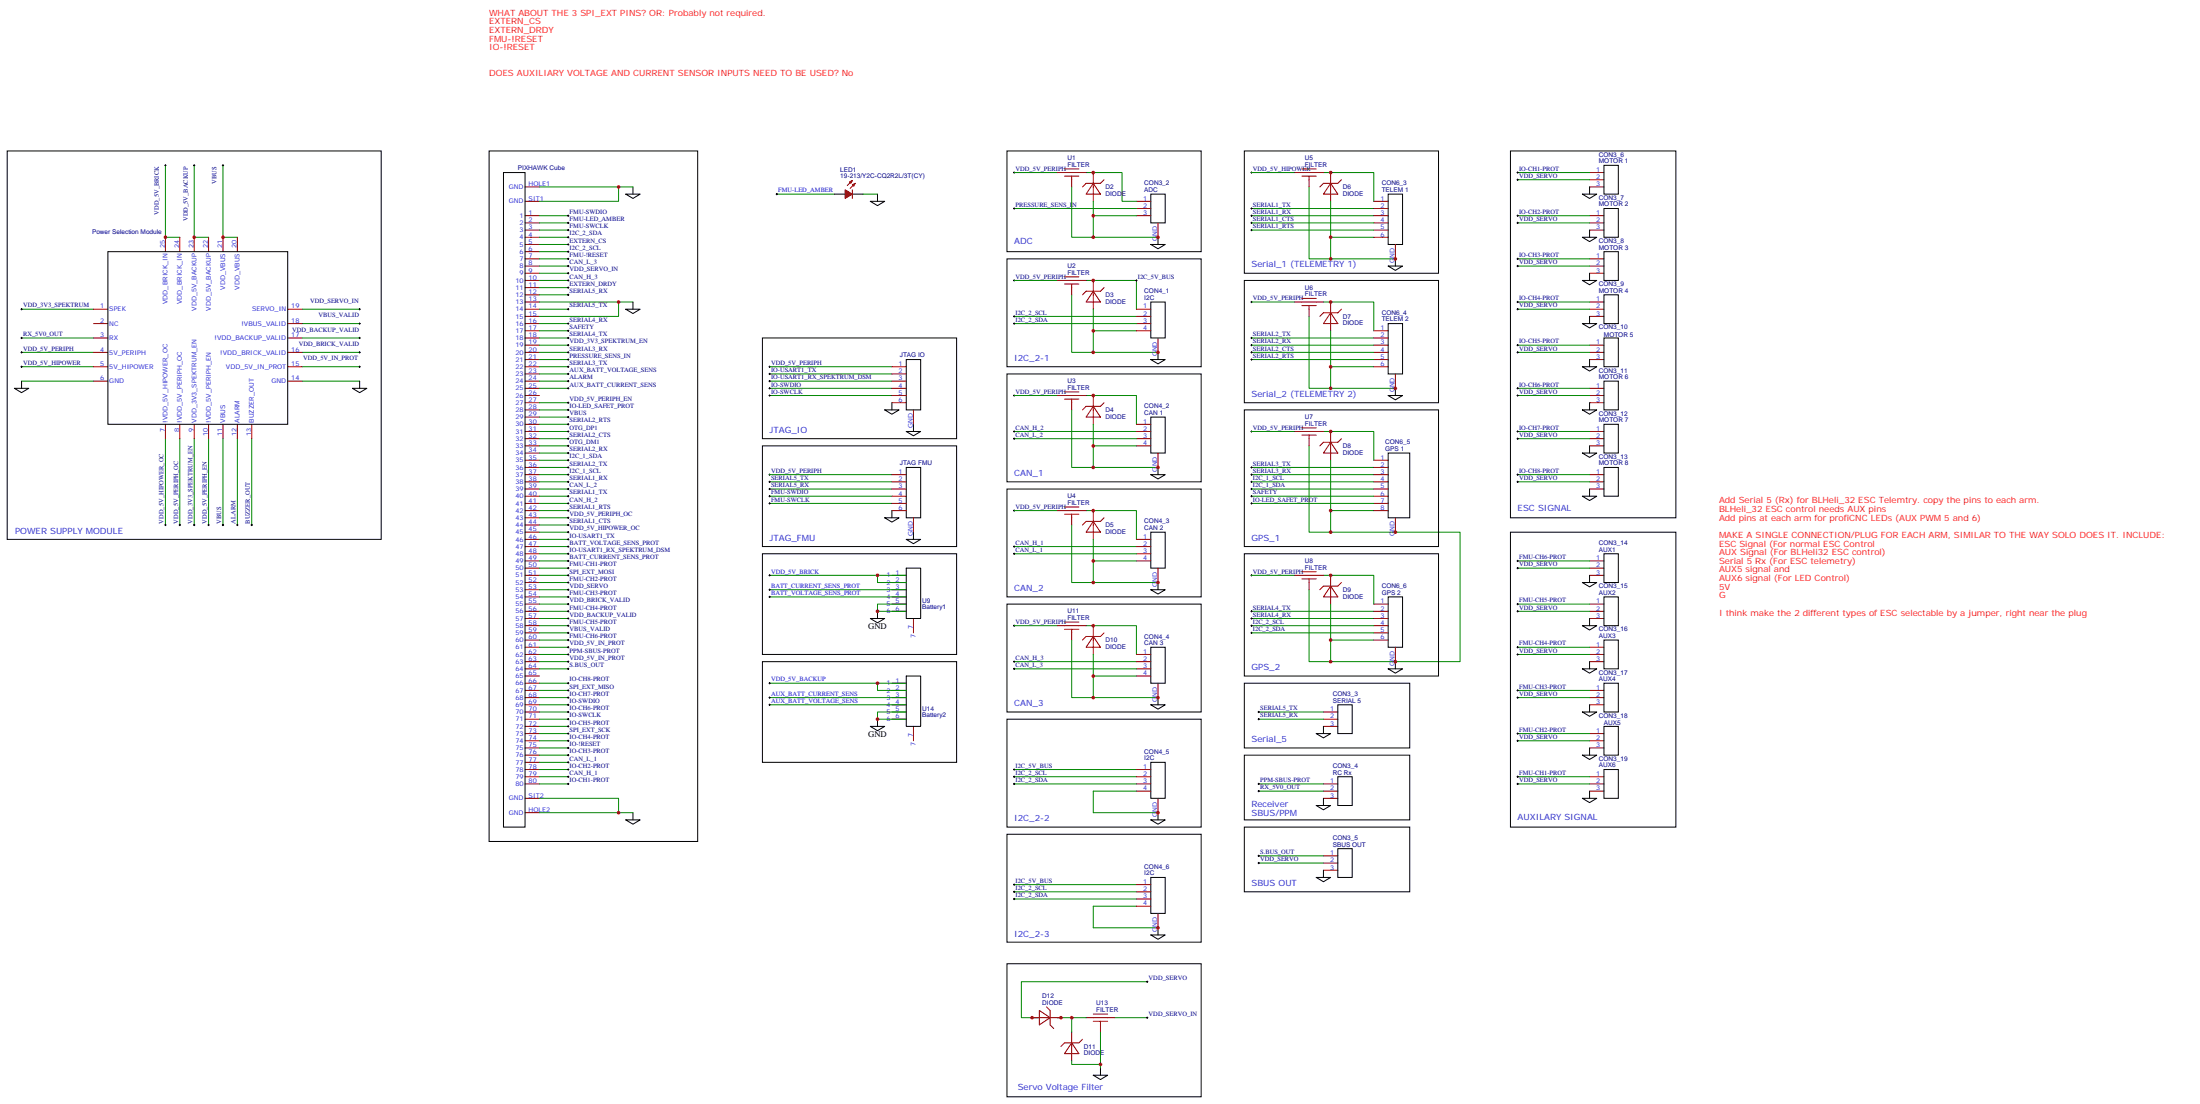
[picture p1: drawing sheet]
<svg xmlns="http://www.w3.org/2000/svg" width="1079mm" height="541mm" viewBox="0 0 1079 541" stroke-linecap="round" stroke-linejoin="round" font-family="sans-serif">
<g fill="none" stroke="#870000" stroke-width=".49">
<path d="M258 99h7M258 92h7M418 89l-2 2M418 93v4M419 90l-2 2M519 85h14M522 83h7M522 86h7M526 86v6M536 90l4 5h-7zM536 85v14M542 88l-2 2h-7l-2 2"/>
<path d="M557 99h7M635 85h14M639 83h7M639 86h7M642 86v6M653 90l3 5h-7zM653 85v14M658 88l-2 2h-7l-2 2M674 99h7M780 92h7M780 85h7M780 88h7"/>
<path d="M81 116v7M88 116v7M95 116v7M102 116v7M109 116v7M116 116v7M258 106h7M258 109h7M258 113h7M258 116h7M258 120h7M557 106h7"/>
<path d="M557 102h7M568 109v7M674 106h7M674 109h7M674 113h7M674 116h7M674 102h7M684 120v7M780 106h7M780 109h7M780 113h7M258 123h7"/>
<path d="M258 127h7M258 130h7M258 134h7M258 138h7M519 138h14M522 136h7M522 139h7M526 139v6M536 138v14M780 127h7M780 130h7M780 134h7"/>
<path d="M46 152h7M46 159h7M141 152h7M141 159h7M258 141h7M258 145h7M258 148h7M258 152h7M258 155h7M258 159h7M536 143l4 5h-7zM542 141l-2 2h-7l-2 2"/>
<path d="M557 152h7M557 155h7M557 159h7M635 148h14M639 146h7M639 150h7M642 150v5M653 153l3 6h-7zM653 148v14M658 152l-2 1h-7l-2 2M780 148h7M780 152h7"/>
<path d="M780 155h7M46 166h7M46 173h7M46 180h7M141 166h7M141 173h7M141 180h7M258 162h7M258 166h7M258 169h7M258 173h7M258 176h7"/>
<path d="M258 180h7M437 180h7M557 162h7M568 166v7M674 162h7M674 166h7M674 169h7M674 173h7M674 176h7M674 180h7M780 169h7M780 173h7"/>
<path d="M780 176h7M46 187h7M141 187h7M258 183h7M258 187h7M258 190h7M258 194h7M258 198h7M437 183h7M437 187h7M437 190h7M437 194h7"/>
<path d="M437 198h7M519 194h14M522 192h7M522 196h7M526 196v5M536 199l4 6h-7zM536 194v14M542 198l-2 1h-7l-2 2M684 183v7M780 190h7M780 194h7M780 198h7"/>
<path d="M81 208v7M88 208v7M95 208v7M102 208v7M109 208v7M116 208v7M123 208v7M258 201h7M258 205h7M258 208h7M258 212h7M258 215h7"/>
<path d="M258 219h7M448 201v7M557 208h7M557 212h7M557 215h7M557 219h7M635 212h14M639 210h7M639 213h7M642 213v6M653 217l3 5h-7zM653 212v14"/>
<path d="M658 215l-2 2h-7l-2 2M780 212h7M780 215h7M780 219h7M258 222h7M258 226h7M258 229h7M258 233h7M258 236h7M258 240h7M437 233h7M437 236h7"/>
<path d="M437 240h7M568 222v7M674 226h7M674 229h7M674 233h7M674 236h7M674 240h7M780 233h7M780 236h7M780 240h7M258 243h7M258 247h7"/>
<path d="M258 250h7M258 254h7M258 257h7M437 243h7M437 247h7M437 250h7M448 254v7M519 250h14M522 249h7M522 252h7M526 252v5M536 256l4 5h-7z"/>
<path d="M536 250v15M542 254l-2 2h-7l-2 1M674 243h7M674 247h7M674 250h7M684 254v7M258 261h7M258 265h7M258 268h7M258 272h7M258 275h7M258 279h7"/>
<path d="M557 265h7M557 268h7M557 272h7M557 275h7M568 279v7M780 275h7M780 279h7M258 282h7M258 286h7M258 289h7M258 293h7M258 296h7"/>
<path d="M258 300h7M437 282h7M437 286h7M437 289h7M437 293h7M437 296h7M437 300h7M635 282h14M639 280h7M639 284h7M642 284v5M653 287l3 6h-7z"/>
<path d="M653 282v14M658 286l-2 1h-7l-2 2M674 296h7M674 300h7M780 282h7M780 296h7M780 300h7M258 303h7M258 307h7M258 310h7M258 314h7M258 317h7"/>
<path d="M448 303v7M519 307h14M522 305h7M522 309h7M526 309v5M536 312l4 5h-7zM536 307v14M542 310l-2 2h-7l-2 2M674 303h7M674 307h7M674 310h7M674 314h7"/>
<path d="M684 317v8M780 303h7M780 317h7M258 321h7M258 325h7M258 328h7M258 332h7M258 335h7M258 339h7M437 335h7M437 339h7M557 321h7"/>
<path d="M557 325h7M557 328h7M557 332h7M568 335v7M780 321h7M780 325h7M780 339h7M258 342h7M258 346h7M258 349h7M258 353h7M258 356h7"/>
<path d="M258 360h7M437 342h7M437 346h7M437 349h7M437 353h7M448 356v7M649 349h7M649 353h7M649 356h7M780 342h7M780 346h7M780 360h7"/>
<path d="M258 363h7M258 367h7M258 370h7M258 374h7M258 377h7M557 377h7M780 363h7M780 367h7M258 381h7M258 384h7M258 392h7M258 399h7"/>
<path d="M557 381h7M557 384h7M557 388h7M568 392v7M649 384h7M649 392h7M649 388h7M780 381h7M780 384h7M780 388h7M649 420h7M557 434h7"/>
<path d="M557 437h7M649 423h7M649 427h7M557 441h7M557 444h7M568 448v7M506 499h14M510 496l5 3-5 4zM513 494l2 2v7l2 1M533 499h14M536 497h7M526 511l3 6h-7z"/>
<path d="M526 506v14M531 510l-2 1h-7l-2 2M536 501h7M540 501v5"/>
</g>
<g fill="none" stroke="#000" stroke-width=".49">
<path d="M4 74h183v191h-183zM240 74h102v339h-102zM494 74h95v49h-95zM610 74h96v60h-96zM741 74h81v180h-81zM81 81h.1M95 81h1M95 81h.1M109 81h1M109 81h.1M247 85h11v321h-11zM307 95h7l-4 2z"/>
<path d="M310 92v3M381 95h.1M381 95v1M409 95h6M418 95h5M427 99h7l-4 2zM430 95v4M497 85h1M497 84v1M564 95h8v14h-8zM613 85h1M614 84v1"/>
<path d="M681 95h7v25h-7zM744 85h1M744 88h1M744 84v1M744 88v1M776 95h7l-3 2zM780 92v3M787 81h7v14h-7zM278 106h1M278 109h1M278 113h1M278 116h1"/>
<path d="M278 120h1M279 105v1M279 109v1M279 113h.1M279 116v1M279 120h.1M497 102h1M497 102v1M564 120h8l-4 2zM568 116v4M613 106h1M613 109h1"/>
<path d="M613 113h1M613 102h1M614 102v1M614 105v1M614 109v1M614 113h.1M744 106h1M744 109h1M744 105v1M744 109v1M776 116h7l-3 2zM780 113v3"/>
<path d="M787 102h7v14h-7zM53 123h88v85h-88zM278 123h1M278 127h1M278 130h1M278 134h1M278 138h1M279 123v1M279 127h.1M279 130v1M279 134h.1M279 137v1"/>
<path d="M494 127h95v53h-95zM497 138h1M497 137v1M557 138h1M557 137v1M610 138h96v60h-96zM681 130h7l-4 3zM684 127v3M744 127h1M744 130h1M744 127h.1M744 130v1"/>
<path d="M776 138h7l-3 2zM780 134v4M787 123h7v15h-7zM10 152h1M11 151v1M176 159h1M176 152h1M176 151v1M176 158v1M278 141h1M278 145h1M278 159h1"/>
<path d="M278 152h1M279 141h.1M279 144v1M279 151v1M279 158v1M307 152h7l-4 2zM310 148v4M497 159h1M497 155h1M497 155v1M497 158v1M564 148h8v18h-8z"/>
<path d="M613 148h1M614 148h.1M681 159h7v24h-7zM744 152h1M744 148h1M744 148h.1M744 151v1M776 159h7l-3 2zM780 155v4M787 145h7v14h-7zM10 173h1M10 166h1"/>
<path d="M10 180h1M11 165v1M11 172v1M11 180h.1M176 173h1M176 166h1M176 180h1M176 165v1M176 172v1M176 180h.1M278 173h1M278 166h1"/>
<path d="M278 180h1M278 162h1M278 169h1M278 176h1M279 162v1M279 165v1M279 169v1M279 172v1M279 176v1M279 180h.1M374 166h95v49h-95zM377 180h1"/>
<path d="M377 180h.1M444 176h8v25h-8zM564 176h8l-4 2zM568 173v3M613 173h1M613 166h1M613 169h1M613 176h1M614 165v1M614 169v1M614 172v1M614 176v1"/>
<path d="M744 173h1M744 169h1M744 169v1M744 172v1M776 180h7l-3 2zM780 176v4M787 166h7v14h-7zM7 190h7l-3 3zM11 187v3M173 190h7l-4 3zM176 187v3M278 183h1"/>
<path d="M278 187h1M278 190h1M278 198h1M279 183v1M279 187h.1M279 190v1M279 197v1M377 183h1M377 187h1M377 190h1M377 194h1M377 183v1"/>
<path d="M377 187h.1M377 190v1M377 194h.1M437 198v3M494 183h95v53h-95zM497 194h1M497 194h.1M681 194h7l-4 2zM684 190v4M744 190h1M744 194h1M744 190v1"/>
<path d="M744 194h.1M780 198v3M787 187h7v14h-7zM278 201h1M278 205h1M278 208h1M278 215h1M278 212h1M278 219h1M279 201h.1M279 204v1M279 208h.1"/>
<path d="M279 211v1M279 215v1M279 218v1M374 219h95v49h-95zM434 201h7l-4 2zM444 212h8l-4 2zM448 208v4M497 215h1M497 212h1M497 211v1M497 215v1M564 205h8v17h-8z"/>
<path d="M610 201h96v67h-96zM613 212h1M614 211v1M744 215h1M744 212h1M744 211v1M744 215v1M776 201h7l-3 2zM780 219v3M787 208h7v14h-7zM278 222h1M278 229h1"/>
<path d="M278 236h1M278 226h1M278 233h1M278 240h1M279 222v1M279 225v1M279 229v1M279 232v1M279 236v1M279 240h.1M377 236h1M377 233h1"/>
<path d="M377 240h1M377 232v1M377 236v1M377 240h.1M444 229h8v25h-8zM494 240h95v53h-95zM564 233h8l-4 2zM568 229v4M613 229h1M613 236h1M613 233h1M613 240h1"/>
<path d="M614 229v1M614 232v1M614 236v1M614 240h.1M681 222h10v32h-10zM744 236h1M744 233h1M744 232v1M744 236v1M776 222h7l-3 2zM780 240v3M787 229h7v14h-7z"/>
<path d="M81 257h.1M81 257v1M88 257h1M88 257v1M95 257h1M95 257v1M102 257h1M102 257v1M109 257h1M109 257v1M116 257h1M116 257v1"/>
<path d="M123 257h1M123 257v1M278 243h1M278 247h1M278 250h1M278 254h1M278 257h1M279 243v1M279 247h.1M279 250v1M279 254h.1M279 257v1"/>
<path d="M377 243h1M377 247h1M377 243v1M377 247h.1M434 254h7l-4 2zM437 250v4M497 250h1M497 250v1M613 243h1M613 247h1M614 243v1M614 247h.1"/>
<path d="M776 243h7l-3 2zM278 261h1M278 265h1M278 268h1M278 275h1M278 272h1M278 279h1M279 261h.1M279 264v1M279 268h.1M279 271v1M279 275h.1"/>
<path d="M279 278v1M374 272h95v49h-95zM444 265h8l-4 2zM444 279h8v24h-8zM448 261v4M497 268h1M497 272h1M497 268h.1M497 271v1M564 261h8v18h-8zM610 272h96v60h-96zM741 261h81v145h-81z"/>
<path d="M744 275h1M744 279h1M744 275h.1M744 278v1M787 272h7v14h-7zM278 286h1M278 293h1M278 300h1M278 282h1M278 289h1M278 296h1M279 282v1"/>
<path d="M279 285v1M279 289v1M279 292v1M279 296v1M279 299v1M377 293h1M377 282h1M377 289h1M377 282v1M377 289v1M377 292v1M430 300v3"/>
<path d="M494 296h95v53h-95zM564 289h8l-4 2zM568 286v3M613 300h1M613 282h1M614 282v1M614 299v1M681 293h7v24h-7zM744 300h1M744 296h1M744 296v1M744 299v1"/>
<path d="M776 286h7l-3 2zM780 282v4M787 293h7v14h-7zM278 307h1M278 314h1M278 303h1M278 310h1M278 317h1M279 303v1M279 307h.1M279 310v1M279 314h.1"/>
<path d="M279 317v1M427 303h7l-4 2zM497 307h1M497 307h.1M564 317h8v18h-8zM613 307h1M613 303h1M613 310h1M614 303v1M614 307h.1M614 310v1M744 317h1"/>
<path d="M744 317v1M776 307h7l-3 2zM780 303v4M787 314h7v14h-7zM278 321h1M278 325h1M278 328h1M278 335h1M278 339h1M279 321h.1M279 324v1M279 328h.1"/>
<path d="M279 335h.1M279 338v1M374 325h95v49h-95zM377 335h1M377 335h.1M444 332h8v24h-8zM497 325h1M497 328h1M497 324v1M497 328h.1M610 335h81v32h-81zM681 328h7l-4 2z"/>
<path d="M684 325v3M744 321h1M744 339h1M744 321h.1M744 338v1M776 328h7l-3 2zM780 325v3M787 335h7v14h-7zM278 356h1M278 349h1M278 342h1M278 346h1"/>
<path d="M278 353h1M278 360h1M279 342v1M279 345v1M279 349v1M279 352v1M279 356v1M279 359v1M377 342h1M377 346h1M377 342v1M377 345v1"/>
<path d="M427 356h7l-4 2zM430 353v3M494 353h95v53h-95zM564 346h8l-4 2zM568 342v4M617 349h1M617 353h1M617 349v1M617 352v1M646 360h7l-4 2zM649 356v4M656 346h7v14h-7z"/>
<path d="M744 342h1M744 360h1M744 342v1M744 359v1M776 349h7l-3 2zM780 346v3M787 356h7v14h-7zM278 377h1M278 370h1M278 363h1M278 367h1M278 374h1"/>
<path d="M279 363v1M279 367h.1M279 370v1M279 374h.1M279 377v1M497 377h1M497 377v1M564 374h8v18h-8zM610 370h81v32h-81zM744 363h1M744 363v1M776 370h7l-3 2z"/>
<path d="M780 367v3M787 377h7v15h-7zM278 384h1M278 381h1M279 381h.1M279 384v1M310 399v3M497 384h1M497 381h1M497 381h.1M497 384v1M568 399v3"/>
<path d="M617 384h1M617 388h1M617 384v1M617 388h.1M646 395h7l-4 2zM649 392v3M656 381h7v14h-7zM744 384h1M744 381h1M744 381h.1M744 384v1M776 392h7l-3 2z"/>
<path d="M780 388v4M307 402h7l-4 2zM494 409h95v53h-95zM564 402h8l-4 2zM610 406h81v31h-81zM617 420h1M617 419v1M656 416h7v14h-7zM497 437h1M497 434h1M497 434h.1M497 437v1"/>
<path d="M564 430h8v18h-8zM617 423h1M617 423v1M646 430h7l-4 2zM649 427v3M497 441h1M497 441h.1M564 459h8l-4 2zM568 455v4M494 473h95v65h-95zM562 482h1M562 499h1"/>
<path d="M563 481v1M563 499h.1M536 527h7l-3 2zM540 524v3"/>
</g>
<g fill="none" stroke="#008700" stroke-width=".49">
<path d="M81 81v35h7M95 81v35h7M109 81v35h7M265 92h45M303 92v7h-38M381 95h28M423 95h7M497 85h22M526 92v24h42M533 85h17v14h7M536 99v17M614 85h21"/>
<path d="M642 92v35h42M649 85h25v14M653 99v28M744 85h36M744 88h36M265 106h14M265 109h14M265 113h14M265 116h14M265 120h14M497 102h60M536 106h21"/>
<path d="M614 106h60M614 109h60M614 113h60M614 102h60M653 116h21M744 106h36M744 109h36M265 123h14M265 127h14M265 130h14M265 134h14M265 138h14"/>
<path d="M497 138h22M533 138h24v14M744 127h36M744 130h36M11 152h35M148 152h28M148 159h28M265 141h14M265 145h14M265 148h45M265 152h14M265 159h14"/>
<path d="M303 148v7h-38M497 159h60M497 155h60M526 145v28h42M536 152v21M614 148h21M642 155v35h42M649 148h25v14M744 148h36M744 152h36M11 166h35M11 173h35"/>
<path d="M11 180h35M148 166h28M148 173h28M148 180h28M265 162h14M265 166h14M265 169h14M265 173h14M265 176h14M265 180h14M377 180h60M536 162h21"/>
<path d="M614 166h60M614 169h60M614 173h60M614 176h60M653 180h21M653 162v28M744 169h36M744 173h36M11 187h35M148 187h28M265 183h14M265 187h14"/>
<path d="M265 190h14M265 198h14M377 183h60M377 187h60M377 190h60M377 194h60M497 194h22M533 194h24v14M744 190h36M744 194h36M81 215v42M88 215v42"/>
<path d="M95 215v42M102 215v42M109 215v42M116 215v42M123 215v42M265 201h14M265 205h14M265 208h14M265 212h14M265 215h14M265 219h14M497 212h60"/>
<path d="M497 215h60M526 201v28h42M536 219h21M536 208v21M614 212h21M642 219v42h74v64h-74v-36M649 212h25v14M744 212h36M744 215h36M265 222h14M265 226h14M265 229h14"/>
<path d="M265 233h14M265 236h14M265 240h14M377 233h60M377 236h60M377 240h60M614 229h60M614 233h60M614 236h60M614 240h60M653 226v35M744 233h36"/>
<path d="M744 236h36M265 243h14M265 247h14M265 250h14M265 254h14M265 257h14M377 243h60M377 247h60M497 250h22M526 257v29h42M533 250h24v15M614 243h60"/>
<path d="M614 247h60M653 250h21M265 261h14M265 265h14M265 268h14M265 272h14M265 275h14M265 279h14M497 268h60M497 272h60M536 275h21M536 265v21"/>
<path d="M744 275h36M744 279h36M265 282h14M265 286h14M265 289h14M265 293h14M265 296h14M265 300h14M377 282h67M377 289h67M377 293h67M430 282v4h14"/>
<path d="M444 296h-14v4h14M614 282h21M614 300h60M649 282h25v14M653 296v29M744 296h36M744 300h36M265 303h14M265 307h14M265 310h14M265 314h14M265 317h14"/>
<path d="M497 307h22M526 314v28h42M533 307h24v14M614 303h60M614 307h60M614 310h60M653 314h21M744 317h36M265 321h14M265 325h14M265 328h14M265 335h14"/>
<path d="M265 339h14M377 335h67M430 335v4h14M497 325h60M497 328h60M536 321v21M536 332h21M744 321h36M744 339h36M265 342h14M265 346h14M265 349h14"/>
<path d="M265 353h14M265 356h14M265 360h14M377 342h67M377 346h67M444 349h-14v4h14M617 349h32M617 353h32M744 342h36M744 360h36M265 363h14M265 367h14"/>
<path d="M265 370h14M265 374h14M265 377h14M497 377h60M744 363h36M265 392h38v7M265 384h14M265 381h14M265 399h45M497 384h60M497 381h60M557 388h-21v11h32"/>
<path d="M617 384h32M617 388h32M744 384h36M744 381h36M617 420h32M497 437h60M497 434h60M617 423h32M497 441h60M557 444h-21v11h32M519 499h14M526 499v7"/>
<path d="M547 499h16M563 482h-62v17h9M540 506v18M526 520v2h14"/>
</g>
<g fill="#870000" stroke="#870000" stroke-width=".49">
<path d="M415 93l3 2-3 2z"/>
<path d="M418 91l1-1v1z"/>
<path d="M417 89h1l-1 1z"/>
</g>
<g fill="#c00">
<circle cx="430" cy="353" r=".9"/>
<circle cx="430" cy="335" r=".9"/>
<circle cx="430" cy="282" r=".9"/>
<circle cx="568" cy="342" r=".9"/>
<circle cx="536" cy="332" r=".9"/>
<circle cx="536" cy="342" r=".9"/>
<circle cx="536" cy="307" r=".9"/>
<circle cx="109" cy="116" r=".9"/>
<circle cx="95" cy="116" r=".9"/>
<circle cx="81" cy="116" r=".9"/>
<circle cx="684" cy="261" r=".9"/>
<circle cx="684" cy="325" r=".9"/>
<circle cx="653" cy="325" r=".9"/>
<circle cx="653" cy="314" r=".9"/>
<circle cx="653" cy="282" r=".9"/>
<circle cx="653" cy="250" r=".9"/>
<circle cx="653" cy="261" r=".9"/>
<circle cx="653" cy="212" r=".9"/>
<circle cx="684" cy="190" r=".9"/>
<circle cx="653" cy="190" r=".9"/>
<circle cx="653" cy="180" r=".9"/>
<circle cx="653" cy="148" r=".9"/>
<circle cx="684" cy="127" r=".9"/>
<circle cx="653" cy="127" r=".9"/>
<circle cx="653" cy="116" r=".9"/>
<circle cx="653" cy="85" r=".9"/>
<circle cx="568" cy="286" r=".9"/>
<circle cx="536" cy="275" r=".9"/>
<circle cx="536" cy="286" r=".9"/>
<circle cx="536" cy="250" r=".9"/>
<circle cx="568" cy="229" r=".9"/>
<circle cx="536" cy="219" r=".9"/>
<circle cx="536" cy="229" r=".9"/>
<circle cx="536" cy="194" r=".9"/>
<circle cx="568" cy="173" r=".9"/>
<circle cx="536" cy="162" r=".9"/>
<circle cx="536" cy="173" r=".9"/>
<circle cx="536" cy="138" r=".9"/>
<circle cx="568" cy="116" r=".9"/>
<circle cx="536" cy="85" r=".9"/>
<circle cx="536" cy="106" r=".9"/>
<circle cx="536" cy="116" r=".9"/>
<circle cx="303" cy="399" r=".9"/>
<circle cx="303" cy="92" r=".9"/>
<circle cx="303" cy="148" r=".9"/>
<circle cx="568" cy="399" r=".9"/>
<circle cx="568" cy="455" r=".9"/>
<circle cx="540" cy="522" r=".9"/>
<circle cx="526" cy="499" r=".9"/>
<circle cx="520" cy="499" r=".9"/>
<circle cx="506" cy="499" r=".9"/>
<circle cx="430" cy="300" r=".9"/>
</g>
<g font-size="4.2" fill="#f00">
<text x="240" y="8">WHAT ABOUT THE 3 SPI_EXT PINS? OR: Probably not required.</text>
<text x="240" y="12">EXTERN_CS</text>
<text x="240" y="16">EXTERN_DRDY</text>
<text x="240" y="20">FMU-!RESET</text>
<text x="240" y="25">IO-!RESET</text>
<text x="240" y="37">DOES AUXILIARY VOLTAGE AND CURRENT SENSOR INPUTS NEED TO BE USED? No</text>
<text x="843" y="247">Add Serial 5 (Rx) for BLHeli_32 ESC Telemtry. copy the pins to each arm.</text>
<text x="843" y="251">BLHeli_32 ESC control needs AUX pins</text>
<text x="843" y="255">Add pins at each arm for profiCNC LEDs (AUX PWM 5 and 6)</text>
<text x="843" y="264">MAKE A SINGLE CONNECTION/PLUG FOR EACH ARM, SIMILAR TO THE WAY SOLO DOES IT. INCLUDE:</text>
<text x="843" y="268">ESC Signal (For normal ESC Control</text>
<text x="843" y="272">AUX Signal (For BLHeli32 ESC control)</text>
<text x="843" y="277">Serial 5 Rx (For ESC telemetry)</text>
<text x="843" y="281">AUX5 signal and</text>
<text x="843" y="285">AUX6 signal (For LED Control)</text>
<text x="843" y="289">5V</text>
<text x="843" y="293">G</text>
<text x="843" y="302">I think make the 2 different types of ESC selectable by a jumper, right near the plug</text>
</g>
<g font-size="4.2" fill="#00f">
<text x="497" y="120">ADC</text>
<text x="614" y="131">Serial_1 (TELEMETRY 1)</text>
<text x="497" y="177">I2C_2-1</text>
<text x="614" y="195">Serial_2 (TELEMETRY 2)</text>
<text x="377" y="212">JTAG_IO</text>
<text x="497" y="234">CAN_1</text>
<text x="744" y="250">ESC SIGNAL</text>
<text x="7" y="262">POWER SUPPLY MODULE</text>
<text x="377" y="265">JTAG_FMU</text>
<text x="614" y="265">GPS_1</text>
<text x="497" y="290">CAN_2</text>
<text x="614" y="329">GPS_2</text>
<text x="497" y="346">CAN_3</text>
<text x="614" y="364">Serial_5</text>
<text x="614" y="396">Receiver</text>
<text x="614" y="400">SBUS/PPM</text>
<text x="497" y="403">I2C_2-2</text>
<text x="744" y="402">AUXILARY SIGNAL</text>
<text x="614" y="435">SBUS OUT</text>
<text x="497" y="459">I2C_2-3</text>
<text x="499" y="534">Servo Voltage Filter</text>
</g>
<g font-size="4.2">
<text x="426" y="309">GND</text>
<text x="426" y="362">GND</text>
</g>
<g font-size="3.2" fill="#000080">
<text x="784" y="77">CON3_6</text>
<text x="254" y="84">PIXHAWK Cube</text>
<text x="498" y="84">VDD_5V_PERIPH</text>
<text x="524" y="82">FILTER</text>
<text x="524" y="79">U1</text>
<text x="615" y="84">VDD_5V_HIPOWER</text>
<text x="640" y="82">FILTER</text>
<text x="640" y="79">U5</text>
<text x="745" y="84">IO-CH1-PROT</text>
<text x="784" y="80">MOTOR 1</text>
<text x="412" y="87">19-213/Y2C-CQ2R2L/3T(CY)</text>
<text x="412" y="84">LED1</text>
<text x="745" y="87">VDD_SERVO</text>
<text x="106" y="90" transform="rotate(-90 106 90)">VBUS</text>
<text x="542" y="93">D2</text>
<text x="561" y="94">ADC</text>
<text x="561" y="91">CON3_2</text>
<text x="659" y="93">D6</text>
<text x="678" y="94">TELEM 1</text>
<text x="678" y="91">CON6_3</text>
<text x="498" y="101">PRESSURE_SENS_IN</text>
<text x="542" y="96">DIODE</text>
<text x="615" y="101">SERIAL1_TX</text>
<text x="659" y="96">DIODE</text>
<text x="784" y="101">MOTOR 2</text>
<text x="784" y="98">CON3_7</text>
<text x="78" y="105" transform="rotate(-90 78 105)">VDD_5V_BRICK</text>
<text x="279" y="105">FMU-SWDIO</text>
<text x="615" y="105">SERIAL1_RX</text>
<text x="745" y="105">IO-CH2-PROT</text>
<text x="92" y="108" transform="rotate(-90 92 108)">VDD_5V_BACKUP</text>
<text x="279" y="108">FMU-LED_AMBER</text>
<text x="279" y="112">FMU-SWCLK</text>
<text x="615" y="108">SERIAL1_CTS</text>
<text x="615" y="112">SERIAL1_RTS</text>
<text x="745" y="108">VDD_SERVO</text>
<text x="45" y="115">Power Selection Module</text>
<text x="279" y="115">I2C_2_SDA</text>
<text x="279" y="119">EXTERN_CS</text>
<text x="784" y="119">CON3_8</text>
<text x="279" y="123">I2C_2_SCL</text>
<text x="784" y="122">MOTOR 3</text>
<text x="279" y="126">FMU-!RESET</text>
<text x="279" y="130">CAN_L_3</text>
<text x="524" y="132">U2</text>
<text x="745" y="126">IO-CH3-PROT</text>
<text x="745" y="130">VDD_SERVO</text>
<text x="279" y="133">VDD_SERVO_IN</text>
<text x="279" y="137">CAN_H_3</text>
<text x="498" y="137">VDD_5V_PERIPH</text>
<text x="524" y="135">FILTER</text>
<text x="558" y="137">I2C_5V_BUS</text>
<text x="279" y="140">EXTERN_DRDY</text>
<text x="279" y="144">SERIAL5_RX</text>
<text x="561" y="144">CON4_1</text>
<text x="640" y="142">U6</text>
<text x="784" y="144">MOTOR 4</text>
<text x="784" y="140">CON3_9</text>
<text x="152" y="148">VDD_SERVO_IN</text>
<text x="542" y="149">DIODE</text>
<text x="542" y="146">D3</text>
<text x="561" y="147">I2C</text>
<text x="615" y="147">VDD_5V_PERIPH</text>
<text x="640" y="145">FILTER</text>
<text x="745" y="147">IO-CH4-PROT</text>
<text x="11" y="151">VDD_3V3_SPEKTRUM</text>
<text x="156" y="156">VBUS_VALID</text>
<text x="279" y="151">SERIAL5_TX</text>
<text x="498" y="154">I2C_2_SCL</text>
<text x="678" y="154">CON6_4</text>
<text x="745" y="151">VDD_SERVO</text>
<text x="279" y="158">SERIAL4_RX</text>
<text x="279" y="161">SAFETY</text>
<text x="498" y="158">I2C_2_SDA</text>
<text x="659" y="160">DIODE</text>
<text x="659" y="156">D7</text>
<text x="678" y="158">TELEM 2</text>
<text x="784" y="162">CON3_10</text>
<text x="11" y="165">RX_5V0_OUT</text>
<text x="143" y="163">VDD_BACKUP_VALID</text>
<text x="279" y="165">SERIAL4_TX</text>
<text x="615" y="165">SERIAL2_TX</text>
<text x="787" y="165">MOTOR 5</text>
<text x="11" y="172">VDD_5V_PERIPH</text>
<text x="147" y="170">VDD_BRICK_VALID</text>
<text x="279" y="172">SERIAL3_RX</text>
<text x="279" y="168">VDD_3V3_SPEKTRUM_EN</text>
<text x="615" y="168">SERIAL2_RX</text>
<text x="615" y="172">SERIAL2_CTS</text>
<text x="745" y="168">IO-CH5-PROT</text>
<text x="745" y="172">VDD_SERVO</text>
<text x="11" y="179">VDD_5V_HIPOWER</text>
<text x="149" y="177">VDD_5V_IN_PROT</text>
<text x="279" y="179">SERIAL3_TX</text>
<text x="279" y="175">PRESSURE_SENS_IN</text>
<text x="378" y="179">VDD_5V_PERIPH</text>
<text x="441" y="175">JTAG IO</text>
<text x="615" y="175">SERIAL2_RTS</text>
<text x="279" y="183">AUX_BATT_VOLTAGE_SENS</text>
<text x="378" y="183">IO-USART1_TX</text>
<text x="784" y="186">MOTOR 6</text>
<text x="784" y="183">CON3_11</text>
<text x="279" y="186">ALARM</text>
<text x="279" y="190">AUX_BATT_CURRENT_SENS</text>
<text x="378" y="186">IO-USART1_RX_SPEKTRUM_DSM</text>
<text x="378" y="190">IO-SWDIO</text>
<text x="524" y="191">FILTER</text>
<text x="524" y="188">U3</text>
<text x="745" y="190">IO-CH6-PROT</text>
<text x="279" y="197">VDD_5V_PERIPH_EN</text>
<text x="378" y="193">IO-SWCLK</text>
<text x="498" y="193">VDD_5V_PERIPH</text>
<text x="745" y="193">VDD_SERVO</text>
<text x="279" y="200">IO-LED_SAFET_PROT</text>
<text x="279" y="204">VBUS</text>
<text x="542" y="202">D4</text>
<text x="561" y="204">CAN 1</text>
<text x="561" y="200">CON4_2</text>
<text x="784" y="204">CON3_12</text>
<text x="279" y="207">SERIAL2_RTS</text>
<text x="542" y="205">DIODE</text>
<text x="640" y="209">FILTER</text>
<text x="640" y="206">U7</text>
<text x="784" y="207">MOTOR 7</text>
<text x="279" y="214">SERIAL2_CTS</text>
<text x="279" y="211">OTG_DP1</text>
<text x="498" y="211">CAN_H_2</text>
<text x="498" y="214">CAN_L_2</text>
<text x="615" y="211">VDD_5V_PERIPH</text>
<text x="745" y="211">IO-CH7-PROT</text>
<text x="745" y="214">VDD_SERVO</text>
<text x="279" y="221">SERIAL2_RX</text>
<text x="279" y="218">OTG_DM1</text>
<text x="659" y="220">D8</text>
<text x="679" y="221">GPS 1</text>
<text x="679" y="218">CON6_5</text>
<text x="279" y="225">I2C_1_SDA</text>
<text x="659" y="223">DIODE</text>
<text x="784" y="225">CON3_13</text>
<text x="279" y="228">SERIAL2_TX</text>
<text x="279" y="232">I2C_1_SCL</text>
<text x="378" y="232">VDD_5V_PERIPH</text>
<text x="441" y="228">JTAG FMU</text>
<text x="615" y="228">SERIAL3_TX</text>
<text x="615" y="232">SERIAL3_RX</text>
<text x="745" y="232">IO-CH8-PROT</text>
<text x="784" y="228">MOTOR 8</text>
<text x="279" y="235">SERIAL1_RX</text>
<text x="279" y="239">CAN_L_2</text>
<text x="378" y="235">SERIAL5_TX</text>
<text x="378" y="239">SERIAL5_RX</text>
<text x="615" y="235">I2C_1_SCL</text>
<text x="615" y="239">I2C_1_SDA</text>
<text x="745" y="235">VDD_SERVO</text>
<text x="279" y="242">SERIAL1_TX</text>
<text x="378" y="242">FMU-SWDIO</text>
<text x="524" y="244">U4</text>
<text x="615" y="242">SAFETY</text>
<text x="279" y="246">CAN_H_2</text>
<text x="279" y="250">SERIAL1_RTS</text>
<text x="378" y="246">FMU-SWCLK</text>
<text x="498" y="250">VDD_5V_PERIPH</text>
<text x="524" y="248">FILTER</text>
<text x="615" y="246">IO-LED_SAFET_PROT</text>
<text x="80" y="257" transform="rotate(-90 80 257)">VDD_5V_HIPOWER_OC</text>
<text x="87" y="257" transform="rotate(-90 87 257)">VDD_5V_PERIPH_OC</text>
<text x="94" y="257" transform="rotate(-90 94 257)">VDD_3V3_SPEKTRUM_EN</text>
<text x="101" y="257" transform="rotate(-90 101 257)">VDD_5V_PERIPH_EN</text>
<text x="108" y="257" transform="rotate(-90 108 257)">VBUS</text>
<text x="116" y="257" transform="rotate(-90 116 257)">ALARM</text>
<text x="123" y="257" transform="rotate(-90 123 257)">BUZZER_OUT</text>
<text x="279" y="253">VDD_5V_PERIPH_OC</text>
<text x="279" y="257">SERIAL1_CTS</text>
<text x="561" y="257">CON4_3</text>
<text x="279" y="260">VDD_5V_HIPOWER_OC</text>
<text x="279" y="264">IO-USART1_TX</text>
<text x="542" y="262">DIODE</text>
<text x="542" y="259">D5</text>
<text x="561" y="260">CAN 2</text>
<text x="279" y="267">BATT_VOLTAGE_SENS_PROT</text>
<text x="498" y="267">CAN_H_1</text>
<text x="784" y="267">CON3_14</text>
<text x="279" y="274">BATT_CURRENT_SENS_PROT</text>
<text x="279" y="271">IO-USART1_RX_SPEKTRUM_DSM</text>
<text x="498" y="271">CAN_L_1</text>
<text x="745" y="274">FMU-CH6-PROT</text>
<text x="784" y="271">AUX1</text>
<text x="279" y="278">FMU-CH1-PROT</text>
<text x="279" y="281">SPI_EXT_MOSI</text>
<text x="615" y="281">VDD_5V_PERIPH</text>
<text x="640" y="279">FILTER</text>
<text x="640" y="276">U8</text>
<text x="745" y="278">VDD_SERVO</text>
<text x="279" y="285">FMU-CH2-PROT</text>
<text x="279" y="292">FMU-CH3-PROT</text>
<text x="279" y="288">VDD_SERVO</text>
<text x="659" y="294">DIODE</text>
<text x="659" y="290">D9</text>
<text x="678" y="292">GPS 2</text>
<text x="678" y="289">CON6_6</text>
<text x="784" y="292">AUX2</text>
<text x="784" y="289">CON3_15</text>
<text x="279" y="299">FMU-CH4-PROT</text>
<text x="279" y="295">VDD_BRICK_VALID</text>
<text x="452" y="299">Battery1</text>
<text x="452" y="296">U9</text>
<text x="615" y="299">SERIAL4_TX</text>
<text x="745" y="295">FMU-CH5-PROT</text>
<text x="745" y="299">VDD_SERVO</text>
<text x="279" y="306">FMU-CH5-PROT</text>
<text x="279" y="302">VDD_BACKUP_VALID</text>
<text x="498" y="306">VDD_5V_PERIPH</text>
<text x="524" y="304">FILTER</text>
<text x="524" y="301">U11</text>
<text x="615" y="302">SERIAL4_RX</text>
<text x="615" y="306">I2C_2_SCL</text>
<text x="279" y="310">VBUS_VALID</text>
<text x="615" y="310">I2C_2_SDA</text>
<text x="784" y="310">CON3_16</text>
<text x="279" y="313">FMU-CH6-PROT</text>
<text x="279" y="317">VDD_5V_IN_PROT</text>
<text x="542" y="315">D10</text>
<text x="561" y="316">CAN 3</text>
<text x="561" y="313">CON4_4</text>
<text x="745" y="317">FMU-CH4-PROT</text>
<text x="784" y="313">AUX3</text>
<text x="279" y="320">PPM-SBUS-PROT</text>
<text x="279" y="324">VDD_5V_IN_PROT</text>
<text x="498" y="324">CAN_H_3</text>
<text x="542" y="318">DIODE</text>
<text x="745" y="320">VDD_SERVO</text>
<text x="279" y="327">S.BUS_OUT</text>
<text x="498" y="327">CAN_L_3</text>
<text x="279" y="334">IO-CH8-PROT</text>
<text x="784" y="334">AUX4</text>
<text x="784" y="331">CON3_17</text>
<text x="279" y="341">IO-CH7-PROT</text>
<text x="279" y="338">SPI_EXT_MISO</text>
<text x="654" y="341">CON3_3</text>
<text x="745" y="338">FMU-CH3-PROT</text>
<text x="745" y="341">VDD_SERVO</text>
<text x="279" y="345">IO-SWDIO</text>
<text x="654" y="345">SERIAL 5</text>
<text x="279" y="348">IO-CH6-PROT</text>
<text x="279" y="352">IO-SWCLK</text>
<text x="452" y="352">Battery2</text>
<text x="452" y="349">U14</text>
<text x="618" y="348">SERIAL5_TX</text>
<text x="618" y="352">SERIAL5_RX</text>
<text x="784" y="352">CON3_18</text>
<text x="279" y="355">IO-CH5-PROT</text>
<text x="279" y="359">SPI_EXT_SCK</text>
<text x="745" y="359">FMU-CH2-PROT</text>
<text x="787" y="356">AUX5</text>
<text x="279" y="362">IO-CH4-PROT</text>
<text x="279" y="366">IO-!RESET</text>
<text x="745" y="362">VDD_SERVO</text>
<text x="279" y="369">IO-CH3-PROT</text>
<text x="561" y="370">CON4_5</text>
<text x="279" y="377">IO-CH2-PROT</text>
<text x="279" y="373">CAN_L_1</text>
<text x="498" y="377">I2C_5V_BUS</text>
<text x="561" y="373">I2C</text>
<text x="654" y="377">CON3_4</text>
<text x="784" y="376">AUX6</text>
<text x="784" y="373">CON3_19</text>
<text x="279" y="384">IO-CH1-PROT</text>
<text x="279" y="380">CAN_H_1</text>
<text x="498" y="380">I2C_2_SCL</text>
<text x="498" y="384">I2C_2_SDA</text>
<text x="618" y="384">PPM-SBUS-PROT</text>
<text x="654" y="380">RC Rx</text>
<text x="745" y="380">FMU-CH1-PROT</text>
<text x="745" y="384">VDD_SERVO</text>
<text x="618" y="387">RX_5V0_OUT</text>
<text x="654" y="412">CON3_5</text>
<text x="618" y="419">S.BUS_OUT</text>
<text x="654" y="415">SBUS OUT</text>
<text x="618" y="422">VDD_SERVO</text>
<text x="561" y="429">I2C</text>
<text x="561" y="426">CON4_6</text>
<text x="498" y="437">I2C_2_SCL</text>
<text x="498" y="433">I2C_5V_BUS</text>
<text x="498" y="440">I2C_2_SDA</text>
<text x="563" y="481">VDD_SERVO</text>
<text x="511" y="490">D12</text>
<text x="511" y="493">DIODE</text>
<text x="538" y="496">FILTER</text>
<text x="538" y="493">U13</text>
<text x="563" y="498">VDD_SERVO_IN</text>
<text x="532" y="514">D11</text>
<text x="532" y="518">DIODE</text>
</g>
<g font-size="3.2" fill="#00f">
<text x="783" y="84">1</text>
<text x="783" y="88">2</text>
<text x="250" y="93">GND</text>
<text x="259" y="91">HOLE1</text>
<text x="382" y="94">FMU-LED_AMBER</text>
<text x="783" y="91">3</text>
<text x="250" y="100">GND</text>
<text x="259" y="98">SIT1</text>
<text x="561" y="98">1</text>
<text x="561" y="102">2</text>
<text x="677" y="98">1</text>
<text x="677" y="102">2</text>
<text x="255" y="107">1</text>
<text x="259" y="105">1</text>
<text x="561" y="105">3</text>
<text x="677" y="105">3</text>
<text x="783" y="105">1</text>
<text x="255" y="110">2</text>
<text x="255" y="114">3</text>
<text x="259" y="109">2</text>
<text x="259" y="113">3</text>
<text x="677" y="109">4</text>
<text x="677" y="113">5</text>
<text x="783" y="109">2</text>
<text x="783" y="113">3</text>
<text x="255" y="117">4</text>
<text x="259" y="116">4</text>
<text x="259" y="120">5</text>
<text x="568" y="118" transform="rotate(-90 568 118)">GND</text>
<text x="677" y="116">6</text>
<text x="81" y="122" transform="rotate(-90 81 122)">25</text>
<text x="88" y="122" transform="rotate(-90 88 122)">24</text>
<text x="95" y="122" transform="rotate(-90 95 122)">23</text>
<text x="102" y="122" transform="rotate(-90 102 122)">22</text>
<text x="109" y="122" transform="rotate(-90 109 122)">21</text>
<text x="116" y="122" transform="rotate(-90 116 122)">20</text>
<text x="255" y="121">5</text>
<text x="255" y="124">6</text>
<text x="259" y="123">6</text>
<text x="255" y="128">7</text>
<text x="255" y="132">8</text>
<text x="259" y="127">7</text>
<text x="259" y="130">8</text>
<text x="684" y="129" transform="rotate(-90 684 129)">GND</text>
<text x="783" y="127">1</text>
<text x="783" y="130">2</text>
<text x="255" y="135">9</text>
<text x="259" y="134">9</text>
<text x="259" y="137">10</text>
<text x="783" y="134">3</text>
<text x="110" y="142" transform="rotate(-90 110 142)">VDD_VBUS</text>
<text x="117" y="142" transform="rotate(-90 117 142)">VDD_VBUS</text>
<text x="253" y="139">10</text>
<text x="253" y="142">11</text>
<text x="259" y="141">11</text>
<text x="82" y="149" transform="rotate(-90 82 149)">VDD_BRICK_IN</text>
<text x="89" y="149" transform="rotate(-90 89 149)">VDD_BRICK_IN</text>
<text x="253" y="146">12</text>
<text x="253" y="149">13</text>
<text x="259" y="144">12</text>
<text x="259" y="148">13</text>
<text x="783" y="148">1</text>
<text x="49" y="151">1</text>
<text x="54" y="153">SPEK</text>
<text x="96" y="152" transform="rotate(-90 96 152)">VDD_5V_BACKUP</text>
<text x="103" y="152" transform="rotate(-90 103 152)">VDD_5V_BACKUP</text>
<text x="124" y="153">SERVO_IN</text>
<text x="143" y="151">19</text>
<text x="253" y="153">14</text>
<text x="259" y="151">14</text>
<text x="259" y="155">15</text>
<text x="561" y="151">1</text>
<text x="561" y="155">2</text>
<text x="783" y="151">2</text>
<text x="783" y="155">3</text>
<text x="49" y="158">2</text>
<text x="54" y="160">NC</text>
<text x="118" y="160">!VBUS_VALID</text>
<text x="143" y="158">18</text>
<text x="253" y="156">15</text>
<text x="253" y="160">16</text>
<text x="259" y="158">16</text>
<text x="259" y="162">17</text>
<text x="561" y="158">3</text>
<text x="561" y="162">4</text>
<text x="677" y="162">1</text>
<text x="49" y="165">3</text>
<text x="54" y="167">RX</text>
<text x="105" y="167">!VDD_BACKUP_VALID</text>
<text x="143" y="165">17</text>
<text x="253" y="163">17</text>
<text x="253" y="167">18</text>
<text x="259" y="165">18</text>
<text x="677" y="165">2</text>
<text x="49" y="172">4</text>
<text x="54" y="174">5V_PERIPH</text>
<text x="108" y="174">!VDD_BRICK_VALID</text>
<text x="143" y="172">16</text>
<text x="253" y="170">19</text>
<text x="253" y="174">20</text>
<text x="259" y="169">19</text>
<text x="259" y="172">20</text>
<text x="677" y="169">3</text>
<text x="677" y="172">4</text>
<text x="783" y="169">1</text>
<text x="783" y="172">2</text>
<text x="49" y="180">5</text>
<text x="143" y="180">15</text>
<text x="253" y="177">21</text>
<text x="259" y="176">21</text>
<text x="259" y="180">22</text>
<text x="441" y="180">1</text>
<text x="568" y="175" transform="rotate(-90 568 175)">GND</text>
<text x="677" y="176">5</text>
<text x="677" y="180">6</text>
<text x="783" y="176">3</text>
<text x="54" y="181">5V_HIPOWER</text>
<text x="111" y="181">VDD_5V_IN_PROT</text>
<text x="253" y="181">22</text>
<text x="253" y="184">23</text>
<text x="259" y="183">23</text>
<text x="441" y="183">2</text>
<text x="49" y="187">6</text>
<text x="54" y="188">GND</text>
<text x="133" y="188">GND</text>
<text x="143" y="187">14</text>
<text x="253" y="188">24</text>
<text x="253" y="192">25</text>
<text x="259" y="187">24</text>
<text x="259" y="190">25</text>
<text x="441" y="187">3</text>
<text x="441" y="190">4</text>
<text x="783" y="190">1</text>
<text x="253" y="195">26</text>
<text x="259" y="194">26</text>
<text x="259" y="197">27</text>
<text x="441" y="194">5</text>
<text x="441" y="197">6</text>
<text x="684" y="192" transform="rotate(-90 684 192)">GND</text>
<text x="783" y="194">2</text>
<text x="783" y="197">3</text>
<text x="253" y="199">27</text>
<text x="253" y="202">28</text>
<text x="259" y="201">28</text>
<text x="82" y="207" transform="rotate(-90 82 207)">!VDD_5V_HIPOWER_OC</text>
<text x="89" y="207" transform="rotate(-90 89 207)">!VDD_5V_PERIPH_OC</text>
<text x="96" y="207" transform="rotate(-90 96 207)">VDD_3V3_SPEKTRUM_EN</text>
<text x="103" y="207" transform="rotate(-90 103 207)">!VDD_5V_PERIPH_EN</text>
<text x="110" y="207" transform="rotate(-90 110 207)">VBUS</text>
<text x="117" y="207" transform="rotate(-90 117 207)">ALARM</text>
<text x="125" y="207" transform="rotate(-90 125 207)">BUZZER_OUT</text>
<text x="253" y="206">29</text>
<text x="253" y="209">30</text>
<text x="259" y="204">29</text>
<text x="259" y="208">30</text>
<text x="561" y="208">1</text>
<text x="81" y="212" transform="rotate(-90 81 212)">7</text>
<text x="88" y="212" transform="rotate(-90 88 212)">8</text>
<text x="95" y="212" transform="rotate(-90 95 212)">9</text>
<text x="102" y="214" transform="rotate(-90 102 214)">10</text>
<text x="109" y="214" transform="rotate(-90 109 214)">11</text>
<text x="116" y="214" transform="rotate(-90 116 214)">12</text>
<text x="123" y="214" transform="rotate(-90 123 214)">13</text>
<text x="253" y="213">31</text>
<text x="259" y="211">31</text>
<text x="259" y="215">32</text>
<text x="448" y="210" transform="rotate(-90 448 210)">GND</text>
<text x="561" y="211">2</text>
<text x="561" y="215">3</text>
<text x="783" y="211">1</text>
<text x="783" y="215">2</text>
<text x="253" y="216">32</text>
<text x="253" y="220">33</text>
<text x="259" y="218">33</text>
<text x="259" y="222">34</text>
<text x="561" y="218">4</text>
<text x="783" y="218">3</text>
<text x="253" y="223">34</text>
<text x="253" y="227">35</text>
<text x="259" y="225">35</text>
<text x="677" y="225">1</text>
<text x="253" y="230">36</text>
<text x="253" y="234">37</text>
<text x="259" y="229">36</text>
<text x="259" y="232">37</text>
<text x="441" y="232">1</text>
<text x="568" y="231" transform="rotate(-90 568 231)">GND</text>
<text x="677" y="229">2</text>
<text x="677" y="232">3</text>
<text x="783" y="232">1</text>
<text x="253" y="237">38</text>
<text x="259" y="236">38</text>
<text x="259" y="240">39</text>
<text x="441" y="236">2</text>
<text x="441" y="240">3</text>
<text x="677" y="236">4</text>
<text x="677" y="240">5</text>
<text x="783" y="236">2</text>
<text x="783" y="240">3</text>
<text x="253" y="241">39</text>
<text x="253" y="244">40</text>
<text x="259" y="243">40</text>
<text x="441" y="243">4</text>
<text x="677" y="243">6</text>
<text x="253" y="248">41</text>
<text x="253" y="251">42</text>
<text x="259" y="247">41</text>
<text x="259" y="250">42</text>
<text x="441" y="247">5</text>
<text x="441" y="250">6</text>
<text x="677" y="247">7</text>
<text x="677" y="250">8</text>
<text x="253" y="255">43</text>
<text x="259" y="254">43</text>
<text x="259" y="257">44</text>
<text x="253" y="259">44</text>
<text x="253" y="262">45</text>
<text x="259" y="261">45</text>
<text x="448" y="263" transform="rotate(-90 448 263)">GND</text>
<text x="684" y="263" transform="rotate(-90 684 263)">GND</text>
<text x="253" y="266">46</text>
<text x="253" y="269">47</text>
<text x="259" y="264">46</text>
<text x="259" y="268">47</text>
<text x="561" y="264">1</text>
<text x="561" y="268">2</text>
<text x="253" y="273">48</text>
<text x="259" y="271">48</text>
<text x="259" y="275">49</text>
<text x="561" y="271">3</text>
<text x="561" y="275">4</text>
<text x="783" y="275">1</text>
<text x="253" y="276">49</text>
<text x="253" y="280">50</text>
<text x="259" y="278">50</text>
<text x="259" y="282">51</text>
<text x="378" y="281">VDD_5V_BRICK</text>
<text x="439" y="282">1</text>
<text x="783" y="278">2</text>
<text x="783" y="282">3</text>
<text x="253" y="283">51</text>
<text x="253" y="287">52</text>
<text x="259" y="285">52</text>
<text x="435" y="283">1</text>
<text x="435" y="287">2</text>
<text x="439" y="285">2</text>
<text x="568" y="288" transform="rotate(-90 568 288)">GND</text>
<text x="253" y="290">53</text>
<text x="253" y="294">54</text>
<text x="259" y="289">53</text>
<text x="259" y="292">54</text>
<text x="378" y="288">BATT_CURRENT_SENS_PROT</text>
<text x="378" y="292">BATT_VOLTAGE_SENS_PROT</text>
<text x="435" y="290">3</text>
<text x="435" y="294">4</text>
<text x="439" y="289">3</text>
<text x="439" y="292">4</text>
<text x="253" y="297">55</text>
<text x="259" y="296">55</text>
<text x="259" y="299">56</text>
<text x="435" y="297">5</text>
<text x="439" y="296">5</text>
<text x="439" y="299">6</text>
<text x="677" y="296">1</text>
<text x="677" y="299">2</text>
<text x="783" y="296">1</text>
<text x="783" y="299">2</text>
<text x="253" y="301">56</text>
<text x="253" y="304">57</text>
<text x="259" y="303">57</text>
<text x="435" y="301">6</text>
<text x="677" y="303">3</text>
<text x="783" y="303">3</text>
<text x="253" y="308">58</text>
<text x="253" y="311">59</text>
<text x="259" y="307">58</text>
<text x="259" y="310">59</text>
<text x="448" y="309" transform="rotate(-90 448 309)">7</text>
<text x="677" y="307">4</text>
<text x="677" y="310">5</text>
<text x="253" y="315">60</text>
<text x="259" y="314">60</text>
<text x="259" y="317">61</text>
<text x="449" y="313" transform="rotate(-90 449 313)">7</text>
<text x="677" y="314">6</text>
<text x="783" y="317">1</text>
<text x="253" y="319">61</text>
<text x="253" y="322">62</text>
<text x="259" y="321">62</text>
<text x="561" y="321">1</text>
<text x="783" y="321">2</text>
<text x="253" y="326">63</text>
<text x="253" y="329">64</text>
<text x="259" y="324">63</text>
<text x="259" y="328">64</text>
<text x="561" y="324">2</text>
<text x="561" y="328">3</text>
<text x="684" y="327" transform="rotate(-90 684 327)">GND</text>
<text x="783" y="324">3</text>
<text x="253" y="333">65</text>
<text x="259" y="331">65</text>
<text x="259" y="335">66</text>
<text x="378" y="334">VDD_5V_BACKUP</text>
<text x="439" y="335">1</text>
<text x="561" y="331">4</text>
<text x="253" y="336">66</text>
<text x="253" y="340">67</text>
<text x="259" y="338">67</text>
<text x="259" y="342">68</text>
<text x="378" y="341">AUX_BATT_CURRENT_SENS</text>
<text x="435" y="336">1</text>
<text x="435" y="340">2</text>
<text x="439" y="338">2</text>
<text x="439" y="342">3</text>
<text x="783" y="338">1</text>
<text x="783" y="342">2</text>
<text x="253" y="343">68</text>
<text x="253" y="347">69</text>
<text x="259" y="345">69</text>
<text x="378" y="345">AUX_BATT_VOLTAGE_SENS</text>
<text x="435" y="343">3</text>
<text x="435" y="347">4</text>
<text x="439" y="345">4</text>
<text x="568" y="344" transform="rotate(-90 568 344)">GND</text>
<text x="783" y="345">3</text>
<text x="253" y="350">70</text>
<text x="253" y="354">71</text>
<text x="259" y="349">70</text>
<text x="259" y="352">71</text>
<text x="435" y="350">5</text>
<text x="435" y="354">6</text>
<text x="439" y="349">5</text>
<text x="439" y="352">6</text>
<text x="652" y="349">1</text>
<text x="652" y="352">2</text>
<text x="253" y="357">72</text>
<text x="259" y="356">72</text>
<text x="259" y="359">73</text>
<text x="652" y="356">3</text>
<text x="783" y="359">1</text>
<text x="253" y="361">73</text>
<text x="253" y="364">74</text>
<text x="259" y="363">74</text>
<text x="448" y="362" transform="rotate(-90 448 362)">7</text>
<text x="783" y="363">2</text>
<text x="253" y="368">75</text>
<text x="253" y="371">76</text>
<text x="259" y="367">75</text>
<text x="259" y="370">76</text>
<text x="449" y="366" transform="rotate(-90 449 366)">7</text>
<text x="783" y="367">3</text>
<text x="253" y="375">77</text>
<text x="259" y="374">77</text>
<text x="259" y="377">78</text>
<text x="561" y="377">1</text>
<text x="253" y="378">78</text>
<text x="253" y="382">79</text>
<text x="259" y="381">79</text>
<text x="561" y="381">2</text>
<text x="783" y="381">1</text>
<text x="253" y="386">80</text>
<text x="259" y="384">80</text>
<text x="561" y="384">3</text>
<text x="561" y="388">4</text>
<text x="652" y="384">1</text>
<text x="652" y="388">2</text>
<text x="783" y="384">2</text>
<text x="783" y="388">3</text>
<text x="250" y="393">GND</text>
<text x="259" y="391">SIT2</text>
<text x="652" y="391">3</text>
<text x="250" y="400">GND</text>
<text x="259" y="398">HOLE2</text>
<text x="568" y="401" transform="rotate(-90 568 401)">GND</text>
<text x="652" y="419">1</text>
<text x="652" y="423">2</text>
<text x="652" y="426">3</text>
<text x="561" y="434">1</text>
<text x="561" y="437">2</text>
<text x="561" y="441">3</text>
<text x="561" y="444">4</text>
<text x="568" y="457" transform="rotate(-90 568 457)">GND</text>
</g>
</svg>
